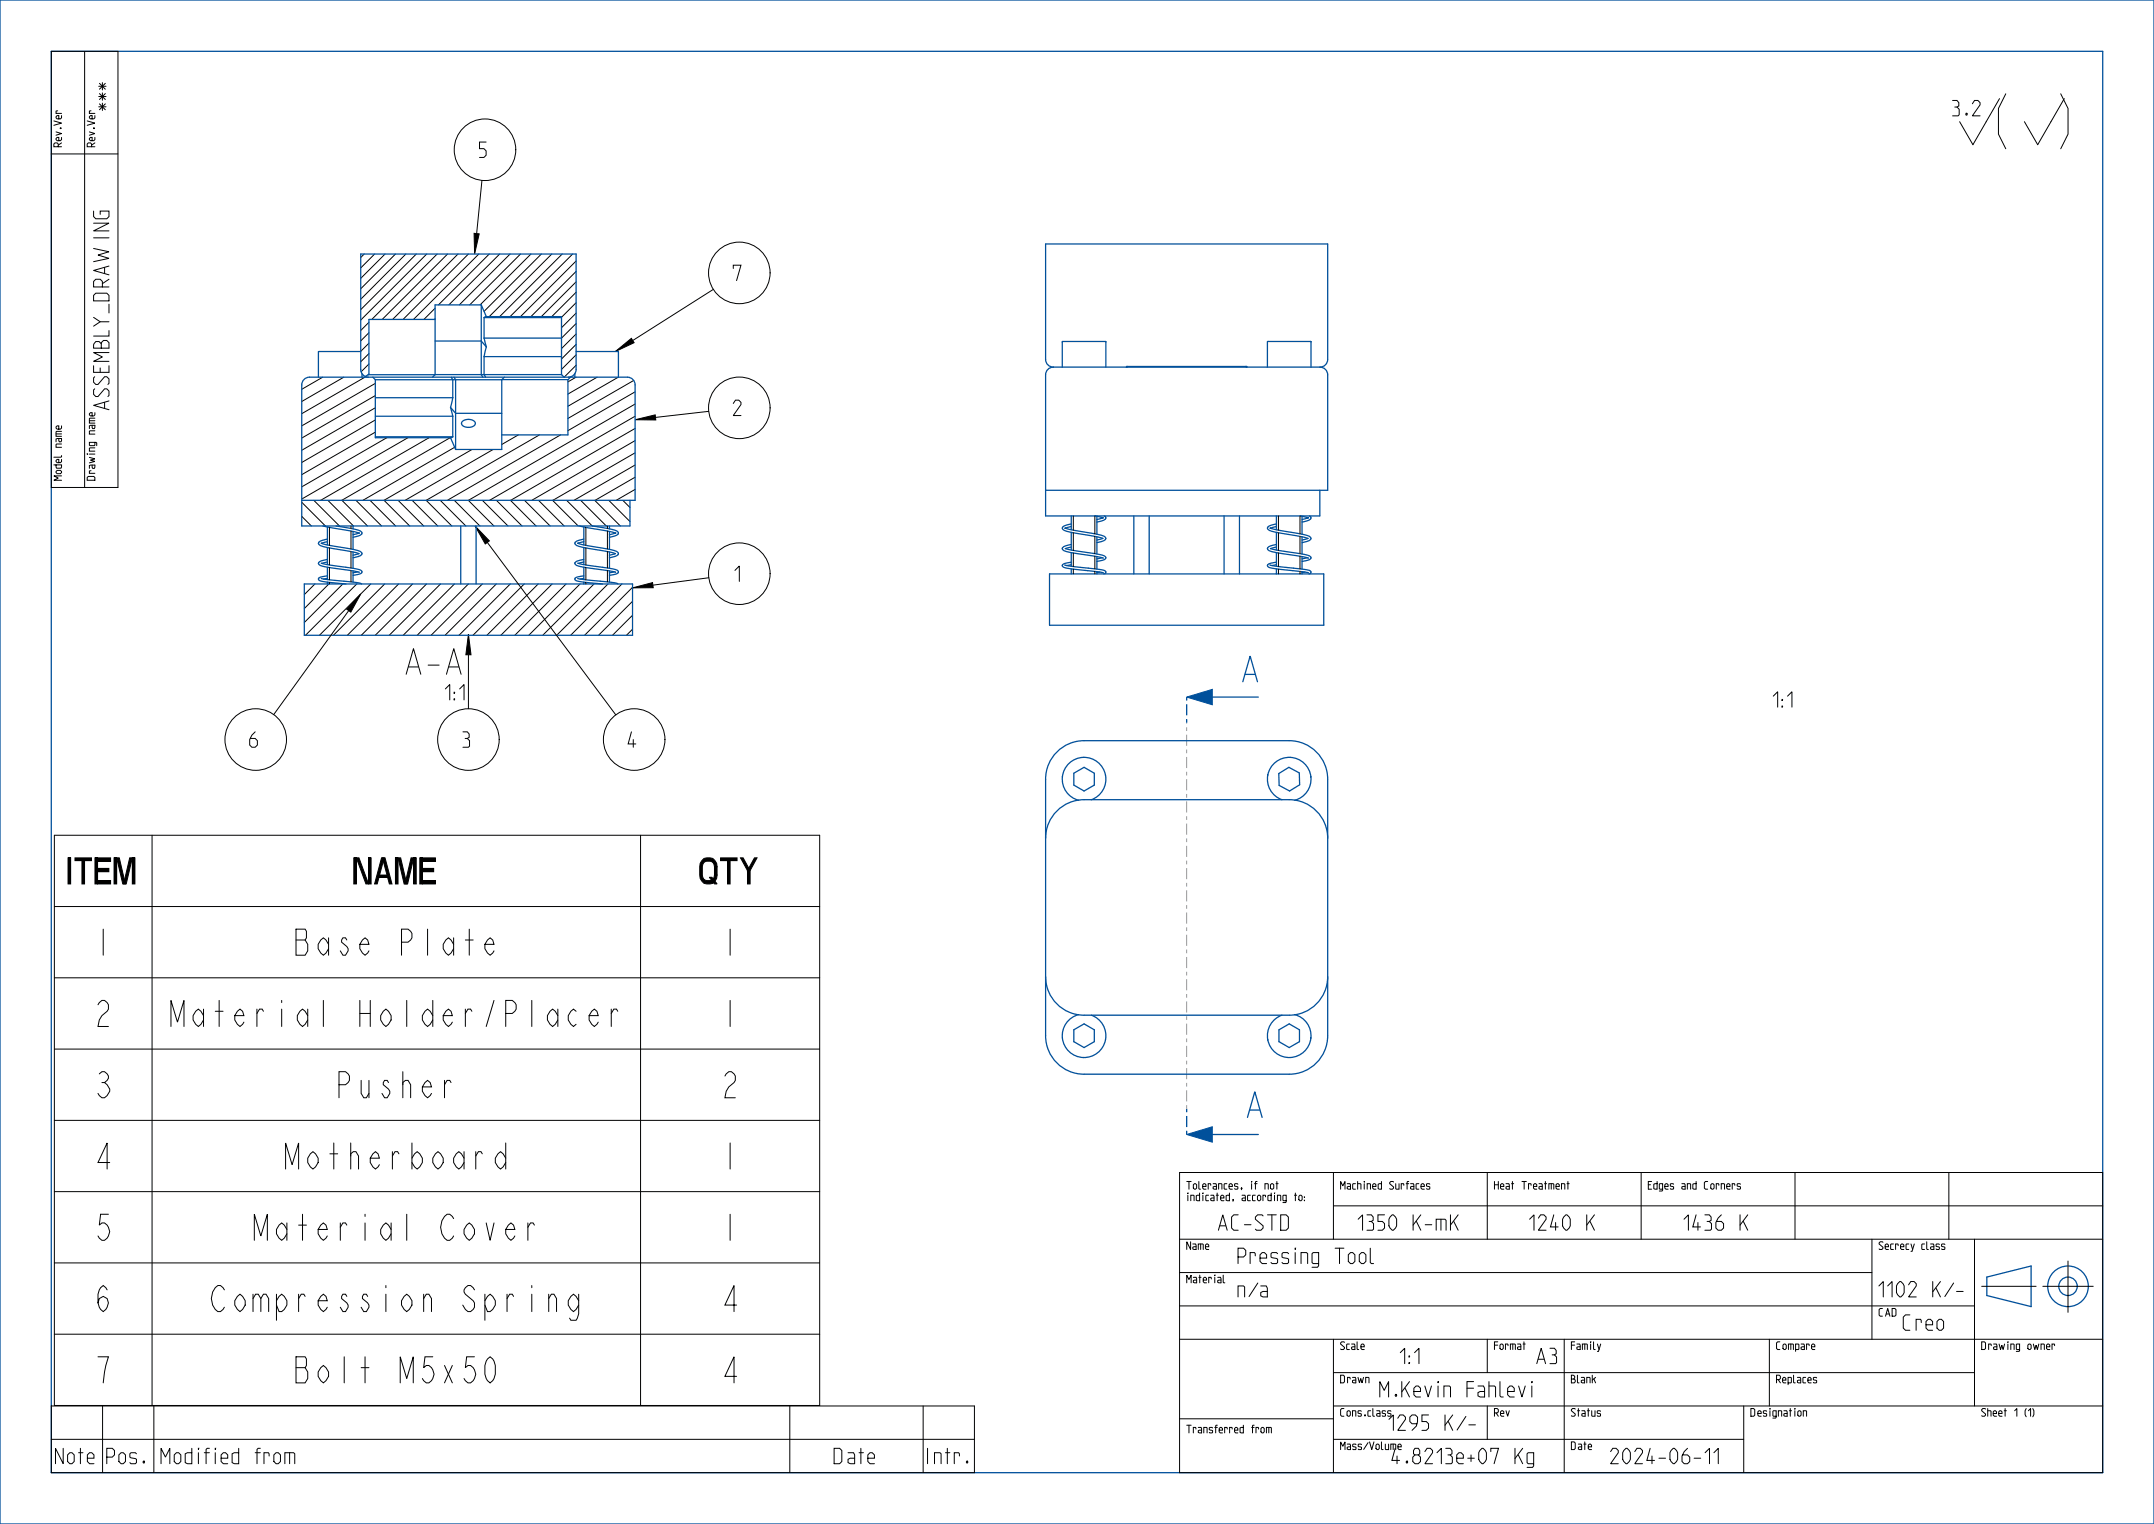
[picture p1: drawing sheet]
<svg xmlns="http://www.w3.org/2000/svg" width="420mm" height="297mm" viewBox="0 0 420 297" stroke-linecap="round" stroke-linejoin="round" font-family="sans-serif">
<g fill="none" stroke="#000" stroke-width=".19">
<path d="M71 49.5l-.7 .7M73 49.5l-2.7 2.7M75.1 49.5l-4.8 4.7M77.1 49.5l-6.8 6.8M79.1 49.5l-8.8 8.8M81.2 49.5l-10.9 10.8M83.2 49.5l-12.9 12.9M85.2 49.5l-12.7 12.8M87.3 49.5l-12.8 12.8M89.3 49.5l-12.7 12.8M91.3 49.5l-12.7 12.8M93.4 49.5l-12.8 12.8"/>
<path d="M95.4 49.5l-9.9 9.9M97.4 49.5l-9.9 9.9M99.5 49.5l-9.9 9.9M101.5 49.5l-9.9 9.9M103.5 49.5l-9.9 9.9M105.6 49.5l-11.2 11.2M107.6 49.5l-12.2 12.2M109.6 49.5l-12.2 12.2M111.7 49.5l-12.2 12.2M112.3 50.9l-10.8 10.8M112.3 52.9l-8.8 8.8M112.3 54.9l-6.7 6.8"/>
<path d="M112.3 57l-4.7 4.7M112.3 59l-2.8 2.8M62.9 73.5l-4.1 2.4M67 73.5l-8.2 4.7M71.2 73.5l-12.4 7.1M71.9 62.8l-1.6 1.6M71.9 64.8l-1.6 1.6M71.9 66.9l-1.6 1.6M71.9 68.9l-1.6 1.6M71.9 70.9l-1.5 1.6M73.2 74.7l-14.4 8.3M73.2 77.1l-14.4 8.3"/>
<path d="M73.2 79.5l-14.4 8.3M84.8 60.1l-2.1 2.2M84.8 62.1l-.1 .2M112.3 73.5l-1.6 .9M112.3 61l-2.8 2.9M112.3 63l-2.8 2.9M112.3 65.1l-2.8 2.8M112.3 67.1l-2.8 2.9M112.3 69.1l-2.8 2.9M112.3 71.2l-2.3 2.3M116.4 73.5l-5.7 3.3M120.6 73.5l-9.9 5.7"/>
<path d="M123.6 74.1l-12.9 7.5M123.8 76.4l-13.1 7.5M123.8 78.7l-32.5 18.8M58.8 97.9l4.7 4.6M61.2 97.5l5 5M63.9 97.5l5 5M66.7 97.5l5 5M69.4 97.5l5 5M72.1 97.5l5 5M73.2 81.8l-14.4 8.3M73.2 84.2l-14.4 8.3M75.4 85.3l-16.6 9.6"/>
<path d="M77.6 97.5l5 5M79.5 85.3l-20.7 12M80.4 97.5l5 5M83.7 85.3l-21.2 12.2M85.8 97.5l5 5M87.8 85.3l-21.2 12.2M88.6 97.5l5 5M88.7 87.2l-17.9 10.3M91.3 97.5l5 5M92 87.6l-17.1 9.9 5 5M94.1 97.5l5 5M96.2 87.6l-17.2 9.9"/>
<path d="M96.8 97.5l5 5M99.5 97.5l5 5M101.1 84.8l-3.3 1.8M102.3 97.5l5 5M105 97.5l5 5M105.2 84.8l-22.1 12.7 5 5M107.7 97.5l5 5M109.3 84.8l-22.1 12.7M110.5 97.5l5 5M113.2 97.5l5 5M116 97.5l5 5M118.7 97.5l4.1 4.1"/>
<path d="M121.4 97.5l1.4 1.4M123.8 81.1l-28.3 16.4M123.8 83.5l-24.2 14M123.8 85.9l-20.1 11.6M123.8 88.2l-16 9.3M123.8 90.6l-11.9 6.9M123.8 93l-7.8 4.5M123.8 95.4l-3.6 2.1M58.8 100.6l1.9 1.9M61.4 113.8l-2.1 2.1M64.1 113.8l-4.8 4.8M66.8 113.8l-7.5 7.5"/>
<path d="M69.6 113.8l-10 10M72.3 113.8l-10 10M75 113.8l-10 10M77.7 113.8l-10 10M80.5 113.8l-10 10M83.2 113.8l-10 10M85.9 113.8l-10 10M88.6 113.8l-10 10M91.3 113.8l-10 10M94.1 113.8l-10 10M96.8 113.8l-10 10M99.5 113.8l-10 10"/>
<path d="M102.2 113.8l-10 10M104.9 113.8l-10 10M107.7 113.8l-10 10M110.4 113.8l-10 10M113.1 113.8l-10 10M115.8 113.8l-10 10M118.5 113.8l-10 10M121.3 113.8l-10 10M123.3 114.5l-9.3 9.3M123.3 117.2l-6.6 6.6M123.3 119.9l-3.9 3.9M123.3 122.6l-1.1 1.2"/>
</g>
<path d="M231.4 221.1l5-1.5v3z" fill="#00509b"/>
<path d="M231.4 221.1l5-1.5v3z" fill="none" stroke="#00509b" stroke-width=".19"/>
<path d="M243.2 217.8l1.5-5 1.4 5M243.7 216.3h1.9" fill="none" stroke="#00509b" stroke-width=".25"/>
<path d="M231.4 135.8l5-1.5v3z" fill="#00509b"/>
<path d="M231.4 135.8l5-1.5v3z" fill="none" stroke="#00509b" stroke-width=".19"/>
<g fill="none" stroke="#00509b" stroke-width=".25">
<path d="M0 0h420v297h-420zM10 10h400v277h-400zM93.8 59.4h-9v13.6l-.5 .5M93.8 59.4v13.6l.3 .5M93.8 59.4l1 2.3M62.1 68.6v4.9M70.6 72.8v.7M71.8 73.5a1.5 1.5 0 0 1-1.5-1.5v-22.5h42v22.5a1.5 1.5 0 0 1-1.5 1.5M72.7 73.5l.5 .5M73.2 74v11.3h14.6M73.2 77.5h15.1M84.8 62.3h-12.9v10.6l-.7 .5"/>
<path d="M84.8 66.5h9l1 1.1M87.8 79.4l.5 1.7M87.8 79.4l1 1.1h9M88 73.5l.3 .5v3.5M88.3 77.5l-.5 1.9M88.5 73.5l.3 .5v13.6M94.4 65.9l.4 1.7M94.4 61.9v4M94.4 69.5v3.5l.3 .5M94.4 69.5h15.1M94.4 65.9h15.1M94.4 61.9h15.1"/>
<path d="M94.8 67.6l-.4 1.9M94.8 61.7l-.4 .2M94.8 61.7h14.7v11.3M98.3 73.5l-.5 .5v13.6h-9M109.5 73h-37.7M109.5 73l.5 .5M110.7 74v10.8h-12.9M110.7 74h-37.5M111.2 73.5l-.5 .5M112.1 72.8v.7M120.6 68.6v4.9M205.4 71.5a1.5 1.5 0 0 1-1.5-1.5v-22.5h55v22.5a1.5 1.5 0 0 1-1.5 1.5"/>
<path d="M205.4 71.5a1.5 1.5 0 0 0-1.5 1.5v27.5h53.4v-5M205.4 71.5h52M219.8 71.4l-.2 .1v-.1h23.5v.1l-.1-.1M219.9 71.4l-.1 .1M242.9 71.4l.1 .1M257.4 71.5a1.5 1.5 0 0 1 1.5 1.5v22.5h-55M58.8 97.5h65v-22.5a1.5 1.5 0 0 0-1.5-1.5h-62a1.5 1.5 0 0 0-1.5 1.5v27.5h64v-5M73.2 85.1h15.1M73.2 81.1h15.1M87.8 85.3l1 2.3M88.3 85.1l-.5 .2M88.3 81.1v4"/>
<path d="M90.2 82.1a1.64 1.64 0 0 1 2.5 .4 1.63 1.63 0 0 1-2.6 .4l-.1-.5zM59.3 113.8h64v10h-64zM62.6 109.7l7 1.2a1.01 1.01 0 0 1 1 .5 2 2 0 0 1-1.8 .7M62.6 105.9h.1M62.6 112.7l6.8 .8 1.1 .3M62.7 105.9l1.5 .4 4 .6a3.1 3.1 0 0 1 2.4 1 1.65 1.65 0 0 1-1.8 .8M63 102.5l.7 .2a35.1 35.1 0 0 1 6.4 1.2M63.8 112.2l-1.3 .3-.4 .3a.85 .85 0 0 0 .9 .5l4.5 .5M63.8 109a2.01 2.01 0 0 0-1.7 .8 1.52 1.52 0 0 0 1.6 .7l6.3 1M63.8 105.1h-.2a1.49 1.49 0 0 0-1.5 .8 1.63 1.63 0 0 0 1.6 .8l6.3 1.2-1.2 .3M63.8 112.7l-.7 .1M63.8 109.5l-1 .3"/>
<path d="M63.8 105.6l-1.1 .3M63.8 102.7v3.5M63.8 106.7v3.3M63.8 110.5v2.4M63.8 113.4v.4M65.5 102.5l3.1 .5a2.51 2.51 0 0 1 2 .9 1.33 1.33 0 0 1-1.3 .7l-.5 .1M68.8 102.5v.6M68.8 103.6v3.5M68.8 107.6v3.2M68.8 111.3v2.1M69.8 111.4l-1 .2M69.9 103.9l-1.1 .3"/>
<path d="M89.8 102.5v11.3M92.8 102.5v11.3M112.6 109.7l7 1.2a1.02 1.02 0 0 1 1 .5 1.99 1.99 0 0 1-1.8 .7M112.6 105.9h.1M112.6 112.7l6.8 .8 1.1 .3M112.7 105.9l1.5 .4 4 .6a3.1 3.1 0 0 1 2.4 1l-.1 .2-.6 .3M113 102.5l.7 .2a35.1 35.1 0 0 1 6.4 1.2M113.8 112.7l-.7 .1M113.8 109a2.02 2.02 0 0 0-1.7 .8 1.53 1.53 0 0 0 1.6 .7l6.3 1M113.8 112.2l-1.3 .3-.4 .4a.86 .86 0 0 0 .9 .4l4.5 .5M113.8 105.1h-.2a1.5 1.5 0 0 0-1.5 .8 1.65 1.65 0 0 0 1.6 .8l6.3 1.2-.2 .1M113.8 105.6l-1.1 .3"/>
<path d="M113.8 109.5l-1 .3M113.8 102.7v3.5M113.8 106.7v3.3M113.8 110.5v2.4M113.8 113.4v.4M115.5 102.5l3.1 .5a2.53 2.53 0 0 1 2 .9 1.34 1.34 0 0 1-1.3 .7l-.5 .1M118.8 102.5v.6M118.8 103.6v3.5M118.8 107.6v3.2M118.8 111.3v2.1M119.8 111.4l-1 .2M119.8 108l-1 .2"/>
<path d="M119.9 108.4l-1.1 .3M119.9 103.9l-1.1 .3M204.6 111.8h53.5v10h-53.5zM207.6 110.1l5.3 .7a5 5 0 0 1 2.7 .6v.2l-.4 .2M207.6 102.9a33.8 33.8 0 0 0 6.5 1.2 1.62 1.62 0 0 1 1.5 .8 1.62 1.62 0 0 1-1.6 .8h-.1M207.7 106.9l1.3 .3 4.5 .7a2.67 2.67 0 0 1 2.1 .8 2.03 2.03 0 0 1-1.7 .7M208.9 109.6l-1.3 .2-.5 .4a.83 .83 0 0 0 .9 .5l7.1 .9M208.9 102.1l-.5 .1a1.31 1.31 0 0 0-1.3 .7 1.62 1.62 0 0 0 1.6 .8l6.4 1.2M208.9 106.1h-.1a2.02 2.02 0 0 0-1.7 .8l.1 .2a4.8 4.8 0 0 0 2.6 .8l5.3 .9M208.9 110.1l-.9 .1M208.9 102.6l-1.2 .3M208.9 106.6l-1.2 .3"/>
<path d="M213.6 100.5l1.5 .4M214.5 111.5l-.6 .1M214.9 108.7l-1 .2M215 100.9l-1.1 .3M215 104.9l-1.1 .3M215.3 100.5l.3 .4M215.6 100.9a1.53 1.53 0 0 1-1.5 .8h-.2M221.1 100.5v11.3M224.1 100.5v11.3M238.7 100.5v11.3M241.7 100.5v11.3M247.6 110.1l5.3 .7a5 5 0 0 1 2.7 .6v.2l-.4 .2"/>
<path d="M247.6 102.9a33.8 33.8 0 0 0 6.5 1.2 1.64 1.64 0 0 1 1.5 .8 1.63 1.63 0 0 1-1.6 .8h-.1M247.8 102.9h-.1M248.9 110.1l-.9 .1M248.9 106.6l-1.2 .3 1.3 .3 4.5 .7a2.67 2.67 0 0 1 2.1 .8 2.03 2.03 0 0 1-1.7 .7M248.9 106.1h-.1a2.03 2.03 0 0 0-1.7 .8l.1 .2a4.8 4.8 0 0 0 2.6 .8l5.3 .9M248.9 109.6l-1 .1a.61 .61 0 0 0-.7 .7l.4 .2 .9 .2 6.6 .8M248.9 102.1l-.5 .1a1.33 1.33 0 0 0-1.3 .7 1.65 1.65 0 0 0 1.6 .8l6.4 1.2M248.9 102.6l-1.1 .3M253.6 100.5l1.5 .4M254.5 111.5l-.6 .1M254.9 108.7l-1 .2M255 100.9l-1.1 .3"/>
<path d="M255 104.9l-1.1 .3M255.1 108.8h.1M255.3 100.5l.3 .4M255.6 100.9a1.53 1.53 0 0 1-1.5 .8h-.2M236.4 135.8h9M242.3 132.9l1.5-5 1.4 5M242.8 131.4h1.9M206.5 146.2a7.5 7.5 0 0 1 4.9-1.9h40a7.5 7.5 0 0 1 7.5 7.5v50a7.5 7.5 0 0 1-7.5 7.5h-40a7.5 7.5 0 0 1-7.5-7.5v-50a7.5 7.5 0 0 1 2.6-5.6zM209.4 150.7l2-1.2 2 1.2v2.3l-2 1.2-2-1.2zM249.3 150.7l2-1.2 2 1.1 .1 2.3-2 1.3-2-1.1zM203.9 163.3a7.5 7.5 0 0 1 7.5-7.5h40a7.5 7.5 0 0 1 7.5 7.5M203.9 190.3a7.5 7.5 0 0 0 7.5 7.5h40a7.5 7.5 0 0 0 7.5-7.5"/>
<path d="M209.4 200.7l2-1.2 2 1.2v2.3l-2 1.2-2-1.2zM249.4 200.7l2-1.2 2 1.2v2.3l-2 1.2-2-1.2zM236.4 221.1h9M387.4 248.9l8.6-2.2v7.9l-8.6-2.1z"/>
<circle cx="403.2" cy="250.7" r="4"/>
<circle cx="403.2" cy="250.7" r="1.8"/>
</g>
<path d="M231.4 140.8v-5M231.4 221.1v-5" fill="none" stroke="#00509b" stroke-width=".25" stroke-dasharray=".7 .7 2.2 .7" stroke-linecap="butt"/>
<path d="M231.4 216.1v-75.3" fill="none" stroke="#9196a0" stroke-width=".19" stroke-dasharray=".7 .7 2.2 .7" stroke-linecap="butt"/>
<g fill="none" stroke="#000" stroke-width=".19">
<path d="M10 10h13v85h-13zM16.5 10v85M389.9 19.2l-5.2 9-2.6-4.5M10 30h13M94 35.2l-1.1 10.3M18.2 41.1v1.1l.5 .4h2.1l.5-.4v-1.1h-1.8v.7M92.4 45.5l1 .1-.9 3.9zM139.1 56.4l-15.7 10M120 68.5l3.1-2.6 .5 .9zM123.8 81.8l4-.9 .1 .9zM138.2 80.2l-10.4 1.1M68 119l-14.6 20.3"/>
<path d="M70.3 115.8l-1.9 3.5-.8-.6zM92.6 102.5l2.8 2.9-.8 .6zM95 105.7l25.1 33.6M123.3 114.6l3.9-1.1 .2 1zM138.2 112.6l-10.9 1.4M91.3 123.6l.5 4h-1zM91.3 127.6v10.5M10.6 162.8h149.2v111.1h-149.2zM10.6 176.7h149.2M29.7 162.8v111.1M124.9 162.8v111.1M10.6 190.6h149.2"/>
<path d="M10.6 204.4h149.2M10.6 218.3h149.2M10.6 232.2h149.2M230 228.5h180v58.5h-180zM260 235h150M260 228.5v13M290 228.5v13M320 228.5v13M350 228.5v13M380 228.5v13M10.6 246.1h149.2M230 241.5h180"/>
<path d="M230 248h135M230 254.5h155M365 241.5v19.5M385 241.5v32.5M386.4 250.7h10.6M398.3 250.7h9.8M403.2 245.8v10M10 274h180v13h-180zM10.6 260h149.2M20 274v13M30 274v13M154 274v13"/>
<path d="M180 274v13M230 261h180M230 276.5h30M260 274h150M260 267.5h125M260 261v26M290 261v6.5M290 274v6.5M305 261v26M340 274v13M345 261v13M10 280.5h180"/>
<path d="M260 280.5h80"/>
<circle cx="94.6" cy="29.2" r="6"/>
<circle cx="144.2" cy="53.2" r="6"/>
<circle cx="144.2" cy="79.5" r="6"/>
<circle cx="144.2" cy="111.8" r="6"/>
<circle cx="49.9" cy="144.1" r="6"/>
<circle cx="91.3" cy="144.1" r="6"/>
<circle cx="123.7" cy="144.1" r="6"/>
</g>
<path d="M92.4 45.5l1 .1-.9 3.9zM120 68.5l3.1-2.6 .5 .9zM123.8 81.8l4-.9 .1 .9zM70.3 115.8l-1.9 3.5-.8-.6zM92.6 102.5l2.8 2.9-.8 .6zM123.3 114.6l3.9-1.1 .2 1zM91.3 123.6l.5 4h-1z" fill="#000"/>
<!-- layer: CHAMFER -->
<g fill="none" stroke="#00509b" stroke-width=".25">
<path d="M208.9 100.5v2.7M208.9 103.7v3.5M208.9 107.7v2.7M208.9 110.9v.9M213.9 100.6v3.5M213.9 104.6v3.4M213.9 108.5v2.4M213.9 111.4v.4M248.9 100.5v2.7M248.9 103.7v3.5M248.9 107.7v2.7M248.9 110.9v.9"/>
<path d="M253.9 100.6v3.5M253.9 104.6v3.4M253.9 108.5v2.4M253.9 111.4v.4"/>
</g>
<!-- layer: ROUND -->
<path d="M70.3 68.5h-8.1l-.1 .1M112.3 68.5h8.2l.1 .1M207.1 71.5v-4.9l.1-.1 8.4 .1v4.9M247.1 71.5v-4.9l.1-.1 8.4 .1v4.9M212.8 155.9a4.2 4.2 0 0 0 1.9-6.7 4.2 4.2 0 0 0-6.9 .3 4.2 4.2 0 0 0 2.5 6.5M250 155.9a4.2 4.2 0 0 1-2-6.7 4.2 4.2 0 0 1 6.9 .3 4.2 4.2 0 0 1-2.5 6.5M210.3 197.7a4.2 4.2 0 0 0-2.5 6.5 4.2 4.2 0 0 0 6.9 .3 4.2 4.2 0 0 0-1.9-6.7M252.4 197.7a4.2 4.2 0 0 1 2.5 6.5 4.2 4.2 0 0 1-6.9 .3 4.2 4.2 0 0 1 2-6.7" fill="none" stroke="#00509b" stroke-width=".25"/>
<!-- layer: THREAD -->
<g fill="none" stroke="#000" stroke-width=".19">
<path d="M64.2 102.8v3.5M64.2 106.8v3.3M64.2 110.6v2.4M64.2 113.5v.3M68.4 102.5v.5M68.4 103.5v3.5M68.4 107.5v3.2M68.4 111.2v2.2M114.2 102.8v3.5M114.2 106.8v3.3M114.2 110.6v2.4M114.2 113.5v.3"/>
<path d="M118.4 102.5v.5M118.4 103.5v3.5M118.4 107.5v3.2M118.4 111.2v2.2M209.3 100.5v2.8M209.3 103.8v3.5M209.3 107.8v2.6M209.3 110.9v.9M213.5 100.5v3.5M213.5 104.5v3.4M213.5 108.4v2.5M213.5 111.4v.4"/>
<path d="M249.3 100.5v2.8M249.3 103.8v3.5M249.3 107.8v2.6M249.3 110.9v.9M253.5 100.5v3.5M253.5 104.5v3.4M253.5 108.4v2.5M253.5 111.4v.4"/>
</g>
<text font-size="13" x="389.7" y="28.3">( )</text>
<g font-size="6.6">
<text x="12.2" y="172.3">ITEM</text>
<text x="69.4" y="172.3">NAME</text>
<text x="136.4" y="172.3">QTY</text>
<text x="18.1" y="186.2">1</text>
<text x="57.5" y="186.2">Base Plate</text>
<text x="140.4" y="186.2">1</text>
<text x="18.1" y="200">2</text>
<text x="33.7" y="200">Material Holder/Placer</text>
<text x="140.4" y="200">1</text>
<text x="18.1" y="213.9">3</text>
<text x="65.4" y="213.9">Pusher</text>
<text x="140.4" y="213.9">2</text>
<text x="18.1" y="227.8">4</text>
<text x="55.5" y="227.8">Motherboard</text>
<text x="140.4" y="227.8">1</text>
<text x="18.1" y="241.7">5</text>
<text x="49.5" y="241.7">Material Cover</text>
<text x="140.4" y="241.7">1</text>
<text x="18.1" y="255.6">6</text>
<text x="41.6" y="255.6">Compression Spring</text>
<text x="140.4" y="255.6">4</text>
<text x="18.1" y="269.5">7</text>
<text x="57.5" y="269.5">Bolt M5x50</text>
<text x="140.4" y="269.5">4</text>
</g>
<text font-size="6.5" x="79.6" y="131.4">A-A</text>
<g font-size="3.9">
<text x="21.3" y="21.5" transform="rotate(-90 21.3 21.5)">***</text>
<text x="380.7" y="22.6">3.2</text>
<text x="93.5" y="30.7">5</text>
<text x="143" y="54.7">7</text>
<text x="21.3" y="79.9" transform="rotate(-90 21.3 79.9)">ASSEMBLY_DRAWING</text>
<text x="143" y="81">2</text>
<text x="143.3" y="113.3">1</text>
<text x="84.3" y="136.4">1:1</text>
<text x="343.2" y="137.8">1:1</text>
<text x="48.7" y="145.6">6</text>
<text x="90.2" y="145.6">3</text>
<text x="122.5" y="145.6">4</text>
<text x="238" y="239.8">AC-STD</text>
<text x="264.5" y="239.8">1350 K-mK</text>
<text x="298" y="239.8">1240 K</text>
<text x="328" y="239.8">1436 K</text>
<text x="240.8" y="246.3">Pressing Tool</text>
<text x="240.8" y="252.8">n/a</text>
<text x="365.6" y="252.8">1102 K/-</text>
<text x="371.1" y="259.3">Creo</text>
<text x="271.5" y="265.8">1:1</text>
<text x="299.6" y="265.8">A3</text>
<text x="268.4" y="272.3">M.Kevin Fahlevi</text>
<text x="270.8" y="278.8">1295 K/-</text>
<text x="10.3" y="285.3">Note</text>
<text x="20.3" y="285.3">Pos.</text>
<text x="31.4" y="285.3">Modified from</text>
<text x="162.3" y="285.3">Date</text>
<text x="179.1" y="285.3">Intr.</text>
<text x="270.8" y="285.3">4.8213e+07 Kg</text>
<text x="313.4" y="285.3">2024-06-11</text>
</g>
<g font-size="2">
<text x="12" y="28.6" transform="rotate(-90 12 28.6)">Rev.Ver</text>
<text x="18.5" y="28.6" transform="rotate(-90 18.5 28.6)">Rev.Ver</text>
<text x="12" y="93.6" transform="rotate(-90 12 93.6)">Model name</text>
<text x="18.5" y="93.6" transform="rotate(-90 18.5 93.6)">Drawing name</text>
<text x="231.4" y="231.8">Tolerances, if not</text>
<text x="261.4" y="231.8">Machined Surfaces</text>
<text x="291.4" y="231.8">Heat Treatment</text>
<text x="321.4" y="231.8">Edges and Corners</text>
<text x="231.4" y="234">indicated, according to:</text>
<text x="231.4" y="243.5">Name</text>
<text x="366.4" y="243.5">Secrecy class</text>
<text x="231.4" y="250">Material</text>
<text x="366.4" y="256.5">CAD</text>
<text x="261.4" y="263">Scale</text>
<text x="291.4" y="263">Format</text>
<text x="306.4" y="263">Family</text>
<text x="346.4" y="263">Compare</text>
<text x="386.4" y="263">Drawing owner</text>
<text x="261.4" y="269.5">Drawn</text>
<text x="306.4" y="269.5">Blank</text>
<text x="346.4" y="269.5">Replaces</text>
<text x="231.4" y="279.3">Transferred from</text>
<text x="261.4" y="276">Cons.class</text>
<text x="291.4" y="276">Rev</text>
<text x="306.4" y="276">Status</text>
<text x="341.4" y="276">Designation</text>
<text x="386.4" y="276">Sheet 1 (1)</text>
<text x="261.4" y="282.5">Mass/Volume</text>
<text x="306.4" y="282.5">Date</text>
</g>
</svg>
